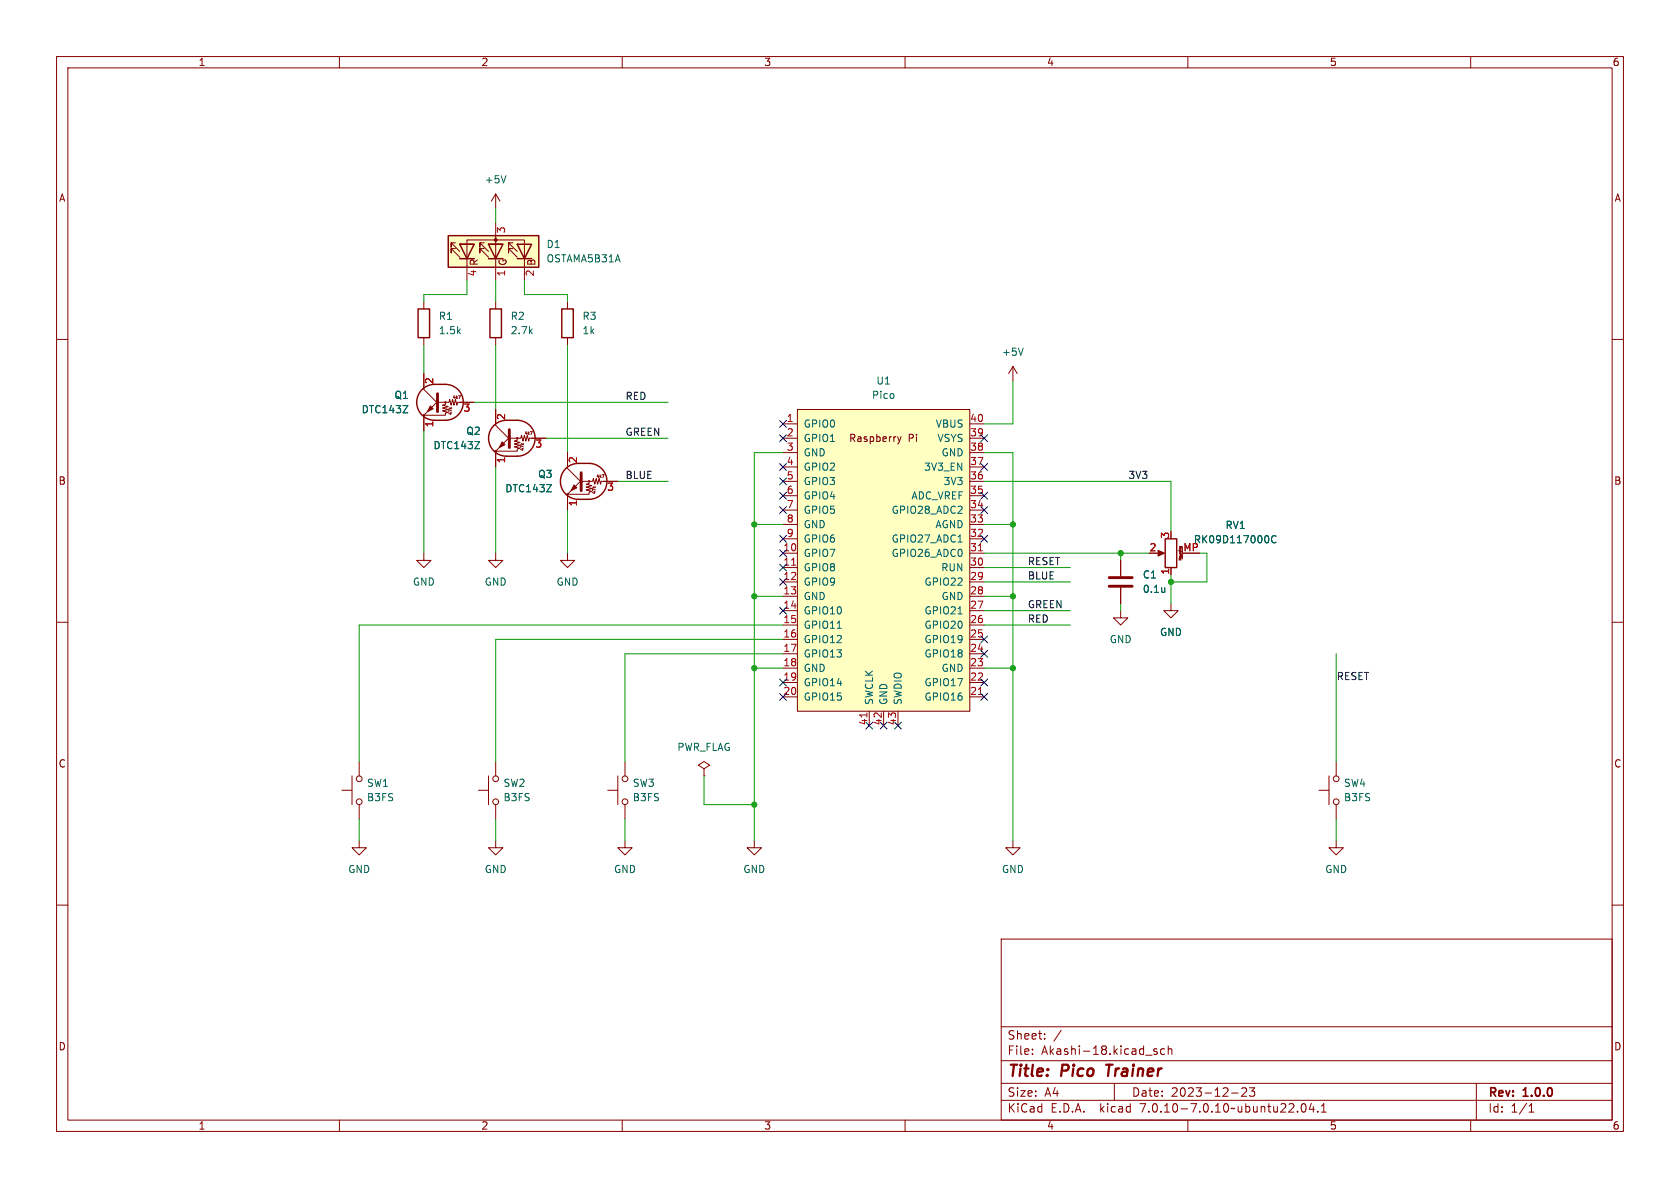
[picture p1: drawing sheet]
<svg xmlns="http://www.w3.org/2000/svg" width="297mm" height="210mm" viewBox="0 0 297 210" stroke-linecap="round" stroke-linejoin="round" font-family="sans-serif">
<g fill="none" stroke="#840000" stroke-width=".18">
<path d="M10 10h277v190h-277zM12 12h273v186h-273zM60 10v2M110 10v2M160 10v2M210 10v2M260 10v2M87.6 34.3l-.7 1.3M87.6 34.3v2.5M87.6 39.4v10.1M87.6 34.3l.8 1.3M10 60h2"/>
<path d="M74.9 53.3v1.3M74.9 59.7v1.3M80.5 43.9h-.7v.8v-.8l1.5 1.6M80.5 42.9h-.7v.8v-.8l1.5 1.6M81.3 45.7h2.5M81.3 43.2h2.5zM81.3 43.2h.1M82.5 49.5v-7.1h10.2v7.1M85.6 43.9h-.8v.8v-.8l1.6 1.6M85.6 42.9h-.8v.8v-.8l1.6 1.6M86.4 45.7h2.5M86.4 43.2h2.5z"/>
<path d="M86.4 43.2h.1M87.6 53.3v1.3M87.6 59.7v1.3M90.7 43.9h-.8v.8v-.8l1.5 1.6M90.7 42.9h-.8v.8v-.8l1.5 1.6M100.3 53.3v1.3M100.3 59.7v1.3M285 60h2M74.9 66v2.8l2.6 2.6M74.9 73.7v2.5M77.5 70.9l-2.6 2.5h3.8v-.4l.5-.1-1-.3 1-.2-1-.3 1-.2-1-.3 .5-.1v-.4M77.5 71.1h1.9l.1-.5 .3 1 .2-1 .3 1 .2-1 .3 1 .1-.5h2.9"/>
<path d="M79.3 73.1l.4 .1M79.3 72.2h.6M79.5 72.1l.2 .1M79.9 72.7l-.6-.3v.4M79.9 72.1l-.2 .1M80.3 69.9l-.1 .4M80.7 70v.5M81.1 70h.3l-.2 .5M87.6 72.4v2.8l2.6 2.5M90.2 77.2l-2.6 2.6h3.8v-.4l.5-.2-1-.2 1-.3-1-.2 1-.3-1-.2 .5-.1v-.4M90.2 77.5h1.9l.1-.5 .3 1 .2-1 .3 1 .2-1 .3 1 .1-.5h2.9M92 79.5l.4 .1"/>
<path d="M92 78.6h.6M92.2 78.4l.2 .2M92.6 79l-.6-.2v.3M92.6 78.4l-.2 .1M93 76.3l-.1 .3M93.4 76.3v.5M93.8 76.3h.3l-.2 .5M138.4 77.5h2.6M138.4 74.9h2.6M141 72.4h30.4v53.3h-30.4zM158.7 77.2l.3 .8M159 78l-.3 .5"/>
<path d="M159.3 77.2l-.3 .8M171.4 77.5h2.6M171.4 74.9h2.6M179.1 64.8l-.8 1.2M179.1 64.8v2.5M179.1 64.8l.7 1.2M74.9 97.8v1.3h1.3l-1.3 1.2-1.2-1.2h1.2M87.6 97.8v1.3h1.3l-1.3 1.2-1.2-1.2h1.2M87.6 80v2.6M100.3 97.8v1.3h1.3l-1.3 1.2-1.2-1.2h1.2M100.3 80v2.8l2.6 2.5M100.3 87.6v2.6"/>
<path d="M102.9 84.8l-2.6 2.6h3.8v-.4l.5-.1-1-.3 1-.2-1-.3 1-.2-1-.3 .5-.1v-.4M102.9 85.1h1.9l.1-.5 .3 1 .2-1 .3 1 .2-1 .3 1 .1-.5h2.9M104.7 87.1l.4 .1M104.7 86.2h.6M104.9 86l.2 .2M105.3 86.6l-.6-.2v.3M105.3 86l-.2 .2M105.7 83.9l-.1 .4M106.1 83.9v.5M106.5 83.9h.3l-.2 .5M138.4 97.8h2.6M138.4 85.1h2.6"/>
<path d="M138.4 80h2.6M138.4 95.3h2.6M138.4 92.7h2.6M138.4 90.2h2.6M138.4 87.6h2.6M138.4 82.6h2.6M171.4 97.8h2.6M171.4 85.1h2.6M171.4 80h2.6M171.4 95.3h2.6M171.4 92.7h2.6M171.4 90.2h2.6"/>
<path d="M171.4 87.6h2.6M171.4 82.6h2.6M198.1 99.1v2.8M204.5 97.8h1M208.4 97.5h.4M208.5 97.3h.1M208.6 96.6h.3M208.6 96.7v.1M208.6 96.6v.1M208.6 96.8h.1M208.8 98.7h-.4l.3 .2-.3 .1h.4M209 97.8h3.1"/>
<path d="M209 96.8v2M10 110h2M138.4 100.3h2.6M138.4 102.9h2.6M138.4 105.4h2.6M138.4 108h2.6M138.4 110.5h2.6M138.4 113h2.6M138.4 115.6h2.6M138.4 118.1h2.6M171.4 100.3h2.6M171.4 102.9h2.6"/>
<path d="M171.4 105.4h2.6M171.4 108h2.6M171.4 110.5h2.6M171.4 113h2.6M171.4 115.6h2.6M171.4 118.1h2.6M198.1 108v1.2h1.3l-1.3 1.3-1.3-1.3h1.3M198.1 103.9v2.8M207 106.7v1.3h1.3l-1.3 1.2-1.3-1.2h1.3M207 100.3v1.3M285 110h2M60.5 139.7h1.7"/>
<path d="M62.2 137.2v5M63.5 134.6v2.6M84.6 139.7h1.8M86.4 137.2v5M87.6 134.6v2.6M107.4 139.7h1.8M109.2 137.2v5M110.5 134.6v2.6M124.5 135.9l1-.6-1-.7-1.1 .7 1.1 .6v1.3M124.5 137.2h.1M138.4 120.7h2.6M138.4 123.2h2.6"/>
<path d="M153.7 125.7v2.6M156.2 125.7v2.6M158.7 125.7v2.6M171.4 120.7h2.6M171.4 123.2h2.6M233.2 139.7h1.7M234.9 137.2v5M236.2 134.6v2.6M10 160h2M63.5 148.6v1.3h1.3l-1.3 1.2-1.3-1.2h1.3M63.5 142.2v2.6M87.6 148.6v1.3h1.3l-1.3 1.2-1.2-1.2h1.2"/>
<path d="M87.6 142.2v2.6M110.5 148.6v1.3h1.3l-1.3 1.2-1.3-1.2h1.3M110.5 142.2v2.6M133.3 148.6v1.3h1.3l-1.3 1.2-1.2-1.2h1.2M179.1 148.6v1.3h1.2l-1.2 1.2-1.3-1.2h1.3M236.2 148.6v1.3h1.3l-1.3 1.2-1.3-1.2h1.3M236.2 142.2v2.6M285 160h2M177 166h108v32h-108zM60 198v2M110 198v2M160 198v2"/>
<path d="M177 194.5h108M177 191.5h108M177 187.5h108M177 181.5h108M182.5 186.3v.1M182.5 185.5v.1M184.7 183.6v.1M184.7 182.8v.1M187.6 182.1l-1.3 2M197 191.5v3M204.5 185.5l-.3-.1-.2 .2v.2l.5 .2v.3h-.5M205.9 185.5l-.4-.1-.3 .3v.4l.1 .2h.6"/>
<path d="M206.5 185.5l.2-.1 .4 .1 .1 .9M206.5 184.9v1.5M210 198v2M217.7 193.2h1.2M219.5 192.4l.6-.1 .2 .1 .1 .3-.9 1.1h.9M220.9 192.3h.9l-.5 .6 .4 .1v.7l-.2 .1h-.4l-.2-.1M229.4 196.5v.1M230.2 195.2l.2-.1a.81 .81 0 0 1 .6 .6 .81 .81 0 0 1-.3 .8l-.2 .1a.81 .81 0 0 1-.3-1.4zM231.8 195l-.3 1.1h.9M232.2 195.6v1M233 196.5v.1M233.6 196.6h.9"/>
<path d="M233.6 195.5l.4-.4v1.5M260 198v2M261 191.5v6.5M270.3 196.6h.9M270.3 195.5l.4-.4v1.5"/>
<circle cx="74.9" cy="73.4" r=".13"/>
<circle cx="78.7" cy="71.1" r=".13"/>
<circle cx="87.6" cy="79.8" r=".13"/>
<circle cx="91.4" cy="77.5" r=".13"/>
<circle cx="100.3" cy="87.4" r=".13"/>
<circle cx="104.1" cy="85.1" r=".13"/>
<circle cx="63.5" cy="137.7" r=".51"/>
<circle cx="87.6" cy="137.7" r=".51"/>
<circle cx="110.5" cy="137.7" r=".51"/>
<circle cx="236.2" cy="137.7" r=".51"/>
<circle cx="63.5" cy="141.7" r=".51"/>
<circle cx="87.6" cy="141.7" r=".51"/>
<circle cx="110.5" cy="141.7" r=".51"/>
<circle cx="236.2" cy="141.7" r=".51"/>
</g>
<path d="M195.6 188.2h1.1M196.1 188.2l-.2 2" fill="none" stroke="#840000" stroke-width=".4"/>
<path d="M89.4 31.1l-.4 1.2M71.3 71.7h.8l-.8 1.3h.8M84 78h.8l-.8 1.3h.8M180.9 61.5l-.4 1.3M96.7 85.7h.8l-.8 1.2h.8M169.4 95.8h.7M225.6 94.8a.6 .6 0 0 0-.9 .4 .6 .6 0 0 0 .6 .8l.3-.2M148 111.1h.7M169.4 108.5h.7M205.9 103.9v.8M205.9 104.6v.1" fill="none" stroke="#006464" stroke-width=".18"/>
<g fill="none" stroke="#840000" stroke-width=".25">
<path d="M73.9 54.6h2v5.1h-2zM79.2 41.7h16v5.5h-16zM81.3 43.2h2.5l-1.3 2.5zM81.3 45.7h2.5M86.4 43.2h2.5l-1.3 2.5zM86.4 45.7h2.5M86.6 54.6h2v5.1h-2zM91.4 43.2h2.6l-1.3 2.5zM91.4 45.7h2.6M99.3 54.6h2v5.1h-2zM74.6 68.9a3.2 3.2 0 0 1 2.2-1h1.9a3.2 3.2 0 0 1 3.2 3.2 3.2 3.2 0 0 1-3.2 3.2h-1.9a3.2 3.2 0 0 1-2.9-2 3.2 3.2 0 0 1 .7-3.4zM87.3 75.2a3.2 3.2 0 0 1 2.2-.9h1.9a3.2 3.2 0 0 1 3.2 3.2 3.2 3.2 0 0 1-3.2 3.1h-1.9a3.2 3.2 0 0 1-2.9-1.9 3.2 3.2 0 0 1 .7-3.5z"/>
<path d="M100 82.8a3.2 3.2 0 0 1 2.2-.9h1.9a3.2 3.2 0 0 1 3.2 3.2 3.2 3.2 0 0 1-3.2 3.2h-1.9a3.2 3.2 0 0 1-2.9-2 3.2 3.2 0 0 1 .7-3.5zM206 95.3h2v5h-2z"/>
</g>
<g fill="#840000" stroke="#840000" stroke-width=".51">
<path d="M77.3 69.6v3.2z"/>
<path d="M90 75.9v3.2z"/>
<path d="M102.7 83.6v3.1z"/>
</g>
<g fill="#840000" stroke="#840000" stroke-width=".18">
<path d="M76.1 71.8l.5 .5-1 .5z"/>
<path d="M204.7 97.3l1.2 .5-1.2 .5z"/>
<path d="M88.8 78.1l.5 .5-1 .5z"/>
<path d="M101.5 85.7l.5 .5-1 .5z"/>
<circle cx="87.6" cy="42.4" r=".25"/>
</g>
<g fill="#ffffc2" stroke="#ffffc2" stroke-width=".18">
<path d="M79.2 41.7h16v5.5h-16z"/>
<path d="M141 72.4h30.4v53.3h-30.4z"/>
</g>
<path d="M196.1 103.6h4.1M196.1 102.1h4.1" fill="none" stroke="#840000" stroke-width=".51"/>
<path d="M139.9 99.9h.8M173 97.4h.7M153.3 126v.8M173 122.8h.7" fill="none" stroke="#a90000" stroke-width=".18"/>
<g fill="none" stroke="#009600" stroke-width=".18">
<path d="M87.6 36.8v2.6M82.5 49.5v2.6h-7.6v1.2M87.6 49.5v3.8M92.7 49.5v2.6h7.6v1.2M74.9 61v5M74.9 76.2v21.6M83.8 71.1h34.3M87.6 61v11.4M96.5 77.5h21.6M100.3 61v19M179.1 67.3v7.6h-5.1M87.6 82.6v15.2"/>
<path d="M100.3 90.2v7.6M109.2 85.1h8.9M133.3 92.7h5.1M138.4 80h-5.1v68.6M174 97.8h29.2M174 80h5.1v68.6M174 92.7h5.1M174 85.1h33v8.9M198.1 97.8v1.3M212.1 97.8h1.3v5.1h-6.4M133.3 105.4h5.1M133.3 118.1h5.1"/>
<path d="M138.4 113h-50.8v21.6M138.4 110.5h-74.9v24.1M138.4 115.6h-27.9v19M174 105.4h5.1M174 100.3h15.2M174 102.9h15.2M174 110.5h15.2M174 118.1h5.1M174 108h15.2M198.1 106.7v1.3M207 101.6v5.1M236.2 115.6v19"/>
<path d="M124.5 137.2v5h8.8M63.5 144.8v3.8M87.6 144.8v3.8M110.5 144.8v3.8M236.2 144.8v3.8"/>
</g>
<g fill="none" stroke="#000084" stroke-width=".18">
<path d="M137.8 76.9l1.2 1.2M137.8 74.3l1.2 1.2M139 76.9l-1.2 1.2M139 74.3l-1.2 1.2M173.4 76.9l1.2 1.2M174.6 76.9l-1.2 1.2M137.8 81.9l1.2 1.3M137.8 84.5l1.2 1.2M137.8 87l1.2 1.2M137.8 89.6l1.2 1.2M137.8 97.2l1.2 1.2M137.8 94.6l1.2 1.3"/>
<path d="M137.8 99.7l1.2 1.2M139 81.9l-1.2 1.3M139 84.5l-1.2 1.2M139 87l-1.2 1.2M139 89.6l-1.2 1.2M139 97.2l-1.2 1.2M139 94.6l-1.2 1.3M139 99.7l-1.2 1.2M173.4 87l1.2 1.2M173.4 89.6l1.2 1.2M173.4 94.6l1.2 1.3M173.4 81.9l1.2 1.3"/>
<path d="M174.6 87l-1.2 1.2M174.6 89.6l-1.2 1.2M174.6 94.6l-1.2 1.3M174.6 81.9l-1.2 1.3M137.8 107.3l1.2 1.3M137.8 102.3l1.2 1.2M139 107.3l-1.2 1.3M139 102.3l-1.2 1.2M173.4 112.4l1.2 1.2M173.4 115l1.2 1.2M174.6 112.4l-1.2 1.2M174.6 115l-1.2 1.2"/>
<path d="M137.8 122.6l1.2 1.2M137.8 120l1.2 1.3M139 122.6l-1.2 1.2M139 120l-1.2 1.3M153.1 127.7l1.2 1.2M154.3 127.7l-1.2 1.2M155.6 127.7l1.2 1.2M156.8 127.7l-1.2 1.2M158.1 127.7l1.3 1.2M159.4 127.7l-1.3 1.2M173.4 122.6l1.2 1.2M173.4 120l1.2 1.3"/>
<path d="M174.6 122.6l-1.2 1.2M174.6 120l-1.2 1.3"/>
</g>
<g fill="#009600" stroke="#009600" stroke-width=".18">
<circle cx="133.3" cy="142.2" r=".46"/>
<circle cx="133.3" cy="118.1" r=".46"/>
<circle cx="179.1" cy="105.4" r=".46"/>
<circle cx="198.1" cy="97.8" r=".46"/>
<circle cx="179.1" cy="118.1" r=".46"/>
<circle cx="207" cy="102.9" r=".46"/>
<circle cx="179.1" cy="92.7" r=".46"/>
<circle cx="133.3" cy="92.7" r=".46"/>
<circle cx="133.3" cy="105.4" r=".46"/>
</g>
<g font-size="2.8" fill="#840000">
<text x="178" y="190.9">Title:</text>
<text x="187.7" y="190.9">Pico</text>
<text x="196.5" y="190.9">Trainer</text>
</g>
<g font-size="2.1" fill="#840000">
<text x="178" y="184">Sheet:</text>
<text x="178" y="186.7">File:</text>
<text x="184.1" y="186.7">Akashi-18.kicad_sch</text>
<text x="178" y="196.9">KiCad</text>
<text x="178" y="194.1">Size:</text>
<text x="184.7" y="194.1">A4</text>
<text x="185.7" y="196.9">E.D.A.</text>
<text x="194.6" y="196.9">kicad</text>
<text x="200" y="194.1">Date:</text>
<text x="201.8" y="196.9">7.0.10-7.0.10~ubuntu22.04.1</text>
<text x="207" y="194.1">2023-12-23</text>
<text x="263" y="194.3">Rev:</text>
<text x="263" y="196.9">Id:</text>
<text x="267.1" y="196.9">1/1</text>
<text x="269.4" y="194.3">1.0.0</text>
</g>
<g font-size="1.8" fill="#840000">
<text x="35" y="11.9">1</text>
<text x="85" y="11.9">2</text>
<text x="135" y="11.9">3</text>
<text x="185" y="11.9">4</text>
<text x="235" y="11.9">5</text>
<text x="285" y="11.9">6</text>
<text x="10.3" y="35.9">A</text>
<text x="285.3" y="35.9">A</text>
<text x="84.7" y="47.1" transform="rotate(-90 84.7 47.1)">R</text>
<text x="89.8" y="47.1" transform="rotate(-90 89.8 47.1)">G</text>
<text x="94.9" y="47.1" transform="rotate(-90 94.9 47.1)">B</text>
<text x="150" y="78.3">Raspberry</text>
<text x="160.6" y="78.3">Pi</text>
<text x="10.3" y="85.9">B</text>
<text x="285.3" y="85.9">B</text>
<text x="10.3" y="135.9">C</text>
<text x="285.3" y="135.9">C</text>
<text x="10.3" y="185.9">D</text>
<text x="285.3" y="185.9">D</text>
<text x="35" y="199.9">1</text>
<text x="85" y="199.9">2</text>
<text x="135" y="199.9">3</text>
<text x="185" y="199.9">4</text>
<text x="235" y="199.9">5</text>
<text x="285" y="199.9">6</text>
</g>
<g font-size="1.8" fill="#006464">
<text x="85.6" y="32.6">+5V</text>
<text x="96.5" y="44">D1</text>
<text x="96.5" y="46.6">OSTAMA5B31A</text>
<text x="77.5" y="56.7">R1</text>
<text x="77.5" y="59.3">1.5k</text>
<text x="90.2" y="56.7">R2</text>
<text x="90.2" y="59.3">2.7k</text>
<text x="102.9" y="56.7">R3</text>
<text x="102.9" y="59.3">1k</text>
<text x="177" y="63.1">+5V</text>
<text x="69.6" y="70.7">Q1</text>
<text x="154.1" y="70.7">Pico</text>
<text x="154.8" y="68.2">U1</text>
<text x="63.8" y="73.3">DTC143Z</text>
<text x="82.3" y="77.1">Q2</text>
<text x="142" y="75.8">GPIO0</text>
<text x="165.3" y="75.8">VBUS</text>
<text x="76.5" y="79.6">DTC143Z</text>
<text x="142" y="78.3">GPIO1</text>
<text x="142" y="80.9">GND</text>
<text x="142" y="83.4">GPIO2</text>
<text x="163.3" y="83.4">3V3_EN</text>
<text x="165.6" y="78.3">VSYS</text>
<text x="166.4" y="80.9">GND</text>
<text x="89.2" y="87.2">DTC143Z</text>
<text x="95" y="84.7">Q3</text>
<text x="142" y="86">GPIO3</text>
<text x="142" y="88.5">GPIO4</text>
<text x="161" y="88.5">ADC_VREF</text>
<text x="166.7" y="86">3V3</text>
<text x="142" y="91">GPIO5</text>
<text x="142" y="93.6">GND</text>
<text x="157.5" y="91">GPIO28_ADC2</text>
<text x="165.3" y="93.6">AGND</text>
<text x="216.6" y="93.7">RV1</text>
<text x="142" y="98.7">GPIO7</text>
<text x="142" y="101.2">GPIO8</text>
<text x="142" y="96.1">GPIO6</text>
<text x="157.5" y="98.7">GPIO26_ADC0</text>
<text x="157.5" y="96.1">GPIO27_ADC1</text>
<text x="166.3" y="101.2">RUN</text>
<text x="211" y="96.2">RK09D117000C</text>
<text x="72.9" y="103.7">GND</text>
<text x="85.6" y="103.7">GND</text>
<text x="98.3" y="103.7">GND</text>
<text x="142" y="103.7">GPIO9</text>
<text x="142" y="106.3">GND</text>
<text x="163.3" y="103.7">GPIO22</text>
<text x="166.4" y="106.3">GND</text>
<text x="201.9" y="102.5">C1</text>
<text x="201.9" y="105">0.1u</text>
<text x="142" y="108.8">GPIO10</text>
<text x="142" y="111.4">GPIO11</text>
<text x="142" y="113.9">GPIO12</text>
<text x="163.3" y="113.9">GPIO19</text>
<text x="163.3" y="111.4">GPIO20</text>
<text x="163.3" y="108.8">GPIO21</text>
<text x="196.1" y="113.9">GND</text>
<text x="205" y="112.6">GND</text>
<text x="142" y="116.4">GPIO13</text>
<text x="142" y="119">GND</text>
<text x="163.3" y="116.4">GPIO18</text>
<text x="166.4" y="119">GND</text>
<text x="142" y="121.5">GPIO14</text>
<text x="142" y="124.1">GPIO15</text>
<text x="154.5" y="124.7" transform="rotate(-90 154.5 124.7)">SWCLK</text>
<text x="157.1" y="124.7" transform="rotate(-90 157.1 124.7)">GND</text>
<text x="159.6" y="124.7" transform="rotate(-90 159.6 124.7)">SWDIO</text>
<text x="163.3" y="124.1">GPIO16</text>
<text x="163.3" y="121.5">GPIO17</text>
<text x="119.6" y="132.9">PWR_FLAG</text>
<text x="64.8" y="139.3">SW1</text>
<text x="64.8" y="141.8">B3FS</text>
<text x="88.9" y="139.3">SW2</text>
<text x="88.9" y="141.8">B3FS</text>
<text x="111.8" y="139.3">SW3</text>
<text x="111.8" y="141.8">B3FS</text>
<text x="237.5" y="139.3">SW4</text>
<text x="237.5" y="141.8">B3FS</text>
<text x="61.5" y="154.5">GND</text>
<text x="85.6" y="154.5">GND</text>
<text x="108.5" y="154.5">GND</text>
<text x="131.3" y="154.5">GND</text>
<text x="177" y="154.5">GND</text>
<text x="234.2" y="154.5">GND</text>
</g>
<g font-size="1.8" fill="#a90000">
<text x="89.6" y="41.3" transform="rotate(-90 89.6 41.3)">3</text>
<text x="84.5" y="49" transform="rotate(-90 84.5 49)">4</text>
<text x="89.6" y="49" transform="rotate(-90 89.6 49)">1</text>
<text x="94.7" y="49" transform="rotate(-90 94.7 49)">2</text>
<text x="76.9" y="68" transform="rotate(-90 76.9 68)">2</text>
<text x="76.9" y="75.6" transform="rotate(-90 76.9 75.6)">1</text>
<text x="81.8" y="73.1">3</text>
<text x="89.6" y="74.4" transform="rotate(-90 89.6 74.4)">2</text>
<text x="139" y="74.7">1</text>
<text x="139" y="77.2">2</text>
<text x="171.4" y="77.2">39</text>
<text x="171.4" y="74.7">40</text>
<text x="89.6" y="82" transform="rotate(-90 89.6 82)">1</text>
<text x="94.5" y="79.5">3</text>
<text x="102.3" y="82" transform="rotate(-90 102.3 82)">2</text>
<text x="139" y="79.8">3</text>
<text x="139" y="82.3">4</text>
<text x="171.4" y="82.3">37</text>
<text x="171.4" y="79.8">38</text>
<text x="102.3" y="89.6" transform="rotate(-90 102.3 89.6)">1</text>
<text x="107.2" y="87.1">3</text>
<text x="139" y="84.8">5</text>
<text x="139" y="87.4">6</text>
<text x="139" y="89.9">7</text>
<text x="171.4" y="89.9">34</text>
<text x="171.4" y="87.4">35</text>
<text x="171.4" y="84.8">36</text>
<text x="139" y="92.5">8</text>
<text x="139" y="95">9</text>
<text x="171.4" y="95">32</text>
<text x="171.4" y="92.5">33</text>
<text x="206.8" y="95.3" transform="rotate(-90 206.8 95.3)">3</text>
<text x="138.4" y="97.5">10</text>
<text x="138.4" y="100.1">11</text>
<text x="171.4" y="100.1">30</text>
<text x="171.4" y="97.5">31</text>
<text x="203.1" y="97.5">2</text>
<text x="206.8" y="101.7" transform="rotate(-90 206.8 101.7)">1</text>
<text x="209.1" y="97.5">MP</text>
<text x="138.4" y="102.6">12</text>
<text x="138.4" y="105.2">13</text>
<text x="138.4" y="107.7">14</text>
<text x="171.4" y="107.7">27</text>
<text x="171.4" y="105.2">28</text>
<text x="171.4" y="102.6">29</text>
<text x="138.4" y="110.2">15</text>
<text x="138.4" y="112.8">16</text>
<text x="171.4" y="112.8">25</text>
<text x="171.4" y="110.2">26</text>
<text x="138.4" y="115.3">17</text>
<text x="138.4" y="117.9">18</text>
<text x="171.4" y="117.9">23</text>
<text x="171.4" y="115.3">24</text>
<text x="138.4" y="120.4">19</text>
<text x="138.4" y="122.9">20</text>
<text x="171.4" y="122.9">21</text>
<text x="171.4" y="120.4">22</text>
<text x="153.4" y="128.3" transform="rotate(-90 153.4 128.3)">41</text>
<text x="156" y="128.3" transform="rotate(-90 156 128.3)">42</text>
<text x="158.5" y="128.3" transform="rotate(-90 158.5 128.3)">43</text>
</g>
<g font-size="1.8" fill="#0f0f0f">
<text x="110.5" y="70.8">RED</text>
<text x="110.5" y="77.1">GREEN</text>
<text x="110.5" y="84.7">BLUE</text>
<text x="199.4" y="84.7">3V3</text>
<text x="181.6" y="100">RESET</text>
<text x="181.6" y="107.6">GREEN</text>
<text x="181.6" y="102.5">BLUE</text>
<text x="181.6" y="110.1">RED</text>
<text x="236.2" y="120.3">RESET</text>
</g>
<g font-size=".7" fill="#840000">
<text x="79.9" y="70.7">4k7</text>
<text x="80.1" y="73.5" transform="rotate(-90 80.1 73.5)">47k</text>
<text x="92.6" y="77.1">4k7</text>
<text x="92.8" y="79.9" transform="rotate(-90 92.8 79.9)">47k</text>
<text x="105.3" y="84.7">4k7</text>
<text x="105.5" y="87.5" transform="rotate(-90 105.5 87.5)">47k</text>
</g>
<text font-size=".5" fill="#840000" x="209.1" y="99.3" transform="rotate(-90 209.1 99.3)">Mounting</text>
</svg>
